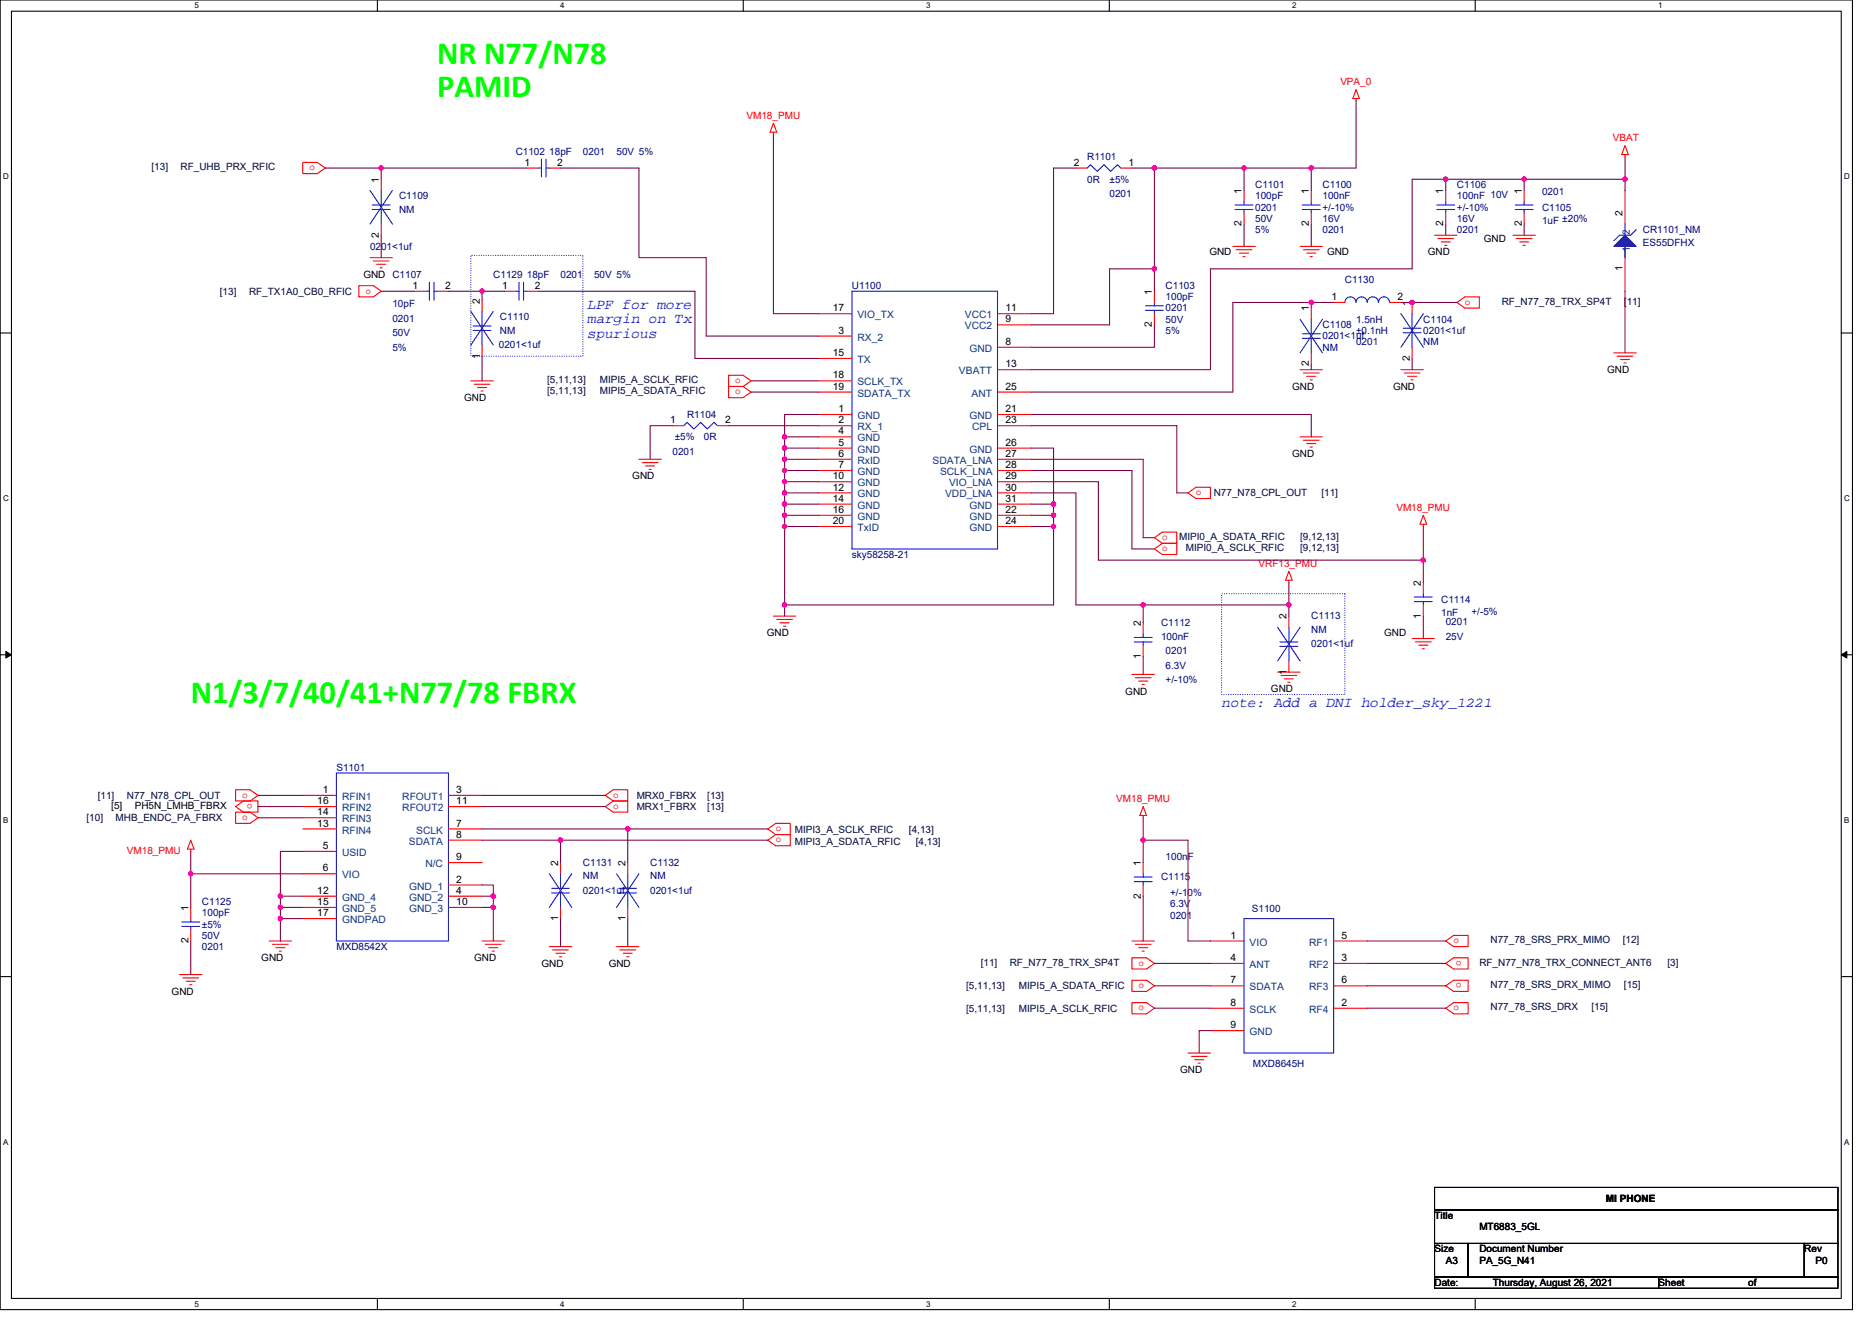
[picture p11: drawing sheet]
<svg xmlns="http://www.w3.org/2000/svg" width="297mm" height="210mm" viewBox="0 0 297 210" stroke-linecap="round" stroke-linejoin="round" font-family="sans-serif">
<path d="M0 0h293.9v207.9h-293.9zM1.8 1.8h290.4v204.3h-290.4z" fill="none" stroke="#000" stroke-width=".17"/>
<g fill="#fff">
<path d="M30.8 .2h.7v1.4h-.7z"/>
<path d="M30.8 206.3h.7v1.4h-.7z"/>
</g>
<path d="M59.9 0v1.8M59.9 206.1v1.8" fill="none" stroke="#000" stroke-width=".17"/>
<g fill="#fff">
<path d="M88.9 .2h.7v1.4h-.7z"/>
<path d="M88.9 206.3h.7v1.4h-.7z"/>
</g>
<path d="M117.9 0v1.8M117.9 206.1v1.8" fill="none" stroke="#000" stroke-width=".17"/>
<g fill="#fff">
<path d="M147 .2h.7v1.4h-.7z"/>
<path d="M147 206.3h.7v1.4h-.7z"/>
</g>
<path d="M176 0v1.8M176 206.1v1.8" fill="none" stroke="#000" stroke-width=".17"/>
<g fill="#fff">
<path d="M205 .2h.7v1.4h-.7z"/>
<path d="M205 206.3h.7v1.4h-.7z"/>
</g>
<path d="M234.1 0v1.8M234.1 206.1v1.8" fill="none" stroke="#000" stroke-width=".17"/>
<g fill="#fff">
<path d="M263.1 .2h.7v1.4h-.7z"/>
<path d="M.5 27.3h.9v1.4h-.9z"/>
<path d="M292.6 27.3h.9v1.4h-.9z"/>
<path d="M.5 78.4h.9v1.4h-.9z"/>
<path d="M292.6 78.4h.9v1.4h-.9z"/>
</g>
<path d="M0 52.9h1.8M292.2 52.9h1.7" fill="none" stroke="#000" stroke-width=".17"/>
<g fill="#fff">
<path d="M.5 129.5h.8v1.4h-.8z"/>
<path d="M292.6 129.5h.9v1.4h-.9z"/>
</g>
<path d="M0 103.9h1.8M292.2 103.9h1.7" fill="none" stroke="#000" stroke-width=".17"/>
<path d="M.9 103.4l.9 .5-.9 .5zM292.2 103.9l.8-.5v1z" fill="#000" stroke="#000" stroke-width=".16"/>
<g fill="#fff">
<path d="M.5 180.5h.8v1.4h-.8z"/>
<path d="M292.6 180.5h.9v1.4h-.9z"/>
</g>
<path d="M0 155h1.8M292.2 155h1.7M227.6 188.5h64v3.5h-64zM227.6 192h64v5.4h-64zM227.6 197.4h5.4v5.3h-5.4zM233 197.4h53.3v5.3h-53.3zM286.3 197.4h5.3v5.3h-5.3zM227.6 202.7h35.6v1.8h-35.6zM263.2 202.7h28.4v1.8h-28.4z" fill="none" stroke="#000" stroke-width=".17"/>
<path d="M74.7 40.5h17.8v16h-17.8zM193.8 94.2h19.6v16h-19.6z" fill="none" stroke="#00f" stroke-width=".17" stroke-dasharray="0 .3"/>
<g fill="none" stroke="#f00" stroke-width=".17">
<path d="M122.7 19.6l.6 1.4h-1.1zM215.2 14.2l.5 1.4h-1.1zM215.2 15.6v.4M48 25.8h2.4l1.2 .9-1.2 .9h-2.4zM60.5 28.4v1.8M60.5 35.6v1.7M83.6 26.7h1.8M87.2 26.7h1.7M122.7 21v.3M170.7 26.7h1.8M177.8 26.7h1.8M195.6 39.1h3.6"/>
<path d="M196.1 39.6h2.5M197.4 30.2v1.8M197.4 33.8v1.8M206.3 39.1h3.5M206.8 39.6h2.5M208.1 30.2v1.8M208.1 33.8v1.8M227.6 37.3h3.6M228.2 37.9h2.4M228.7 38.4h1.4M229.2 38.9h.4M229.4 30.2v1.8"/>
<path d="M229.4 33.8v1.8M240.1 37.3h3.5M240.6 37.9h2.5M241.1 38.4h1.5M241.7 38.9h.3M241.8 30.2v1.8M241.8 33.8v1.8M257.8 23.1l.6 1.4h-1.1zM257.8 24.5v.4M257.8 30.2v5.4M56.9 45.3h2.3l1.3 .9-1.3 .9h-2.3zM58.7 40.9h3.6"/>
<path d="M59.2 41.4h2.5M59.8 42h1.4M60.3 42.5h.4M65.8 46.2h1.8M69.4 46.2h1.8M76.5 54.8v1.7M76.5 47.6v1.8M80 46.2h1.8M83.6 46.2h1.8M115.6 59.6h2.3l1.3 .9-1.3 .8h-2.3zM129.8 53.3h5.4M129.8 56.9h5.4"/>
<path d="M129.8 49.8h5.4M158.3 55.1h5.3M158.3 51.6h5.3M158.3 49.8h5.3M158.3 58.7h5.3M183.2 46.2v1.8M183.2 49.8v1.8M196.7 40.2h1.4M197.2 40.7h.4M206.3 58.7h3.5M206.8 59.2h2.5M207.3 59.7h1.5"/>
<path d="M207.3 40.2h1.5M207.9 40.7h.3M208.1 48.9v1.8M208.1 56v1.8M211.6 48h1.8M220.5 48h1.8M222.3 58.7h3.5M222.8 59.2h2.5M223.3 59.7h1.5M224.1 48v1.8M224.1 55.1v1.8M231.2 48l1.2-.9h2.3v1.8h-2.3z"/>
<path d="M256.1 56h3.5M256.6 56.5h2.5M257.1 57.1h1.5M257.7 57.6h.3M257.8 40.9v5.3M74.7 60.5h3.6M75.2 61h2.5M75.8 61.5h1.4M76.3 62.1h.4M101.4 72.9h3.5M101.9 73.4h2.5M102.4 74h1.5"/>
<path d="M103 74.5h.3M106.7 67.6h1.8M113.8 67.6h1.8M115.6 61.3h2.3l1.3 .9-1.3 .9h-2.3zM129.8 67.6h5.4M129.8 65.8h5.4M129.8 69.3h5.4M129.8 71.1h5.4M129.8 72.9h5.4M129.8 74.7h5.4M129.8 76.5h5.4M129.8 78.2h5.4"/>
<path d="M129.8 62.2h5.4M129.8 60.5h5.4M158.3 65.8h5.3M158.3 67.6h5.3M158.3 62.2h5.3M158.3 71.1h5.3M158.3 72.9h5.3M158.3 76.5h5.3M158.3 78.2h5.3M158.3 74.7h5.3M188.5 78.2l1.3-.9h2.3v1.8h-2.3zM206.3 69.3h3.5"/>
<path d="M206.8 69.9h2.5M207.3 70.4h1.5M207.9 60.3h.3M207.9 71h.3M223.9 60.3h.3M122.7 97.8h3.6M123.3 98.3h2.4M123.8 98.8h1.4M124.3 99.4h.4M129.8 80h5.4M129.8 81.8h5.4M129.8 83.6h5.4"/>
<path d="M158.3 81.8h5.3M158.3 83.6h5.3M158.3 80h5.3M181.4 98.8v1.8M183.2 85.3l1.2-.8h2.3v1.7h-2.3zM183.2 87.1l1.2-.9h2.3v1.8h-2.3zM204.5 90.7l.5 1.4h-1zM204.5 92.1v.4M204.5 97.8v1.8M225.8 81.8l.6 1.4h-1.1zM225.8 83.2v.4M225.8 96v1.8"/>
<path d="M225.8 92.5v1.7M179.6 107h3.6M180.1 107.6h2.5M180.7 108.1h1.4M181.2 108.6h.4M181.4 102.4v1.8M202.7 106.7h3.6M203.3 107.2h2.5M203.8 107.7h1.4M204.3 108.3h.4M204.5 104.9v1.8M224.1 101.3h3.5"/>
<path d="M224.6 101.9h2.5M225.1 102.4h1.5M225.7 103h.3M30.3 133.3l.5 1.5h-1.1zM30.3 134.8v.3M37.4 128l1.2-.9h2.3v1.8h-2.3zM37.4 128.9h2.3l1.2 .9-1.2 .9h-2.3zM37.4 125.3h2.3l1.2 .9-1.2 .9h-2.3zM48 126.2h5.4M48 135.1h5.4M48 138.7h5.4M48 131.6h5.4"/>
<path d="M48 129.8h5.4M48 128h5.4M71.2 126.2h5.3M71.2 131.6h5.3M71.2 133.3h5.3M71.2 136.9h5.3M71.2 128h5.3M88.9 136.9v1.8M96.1 126.2l1.2-.9h2.3v1.8h-2.3zM96.1 128l1.2-.9h2.3v1.8h-2.3zM99.6 136.9v1.8M121.8 133.3l1.3-.8h2.3v1.7h-2.3z"/>
<path d="M121.8 131.6l1.3-.9h2.3v1.8h-2.3zM181.4 128l.5 1.4h-1zM181.4 129.4v.4M181.4 136.9v1.8M28.5 154.7h3.5M29 155.2h2.5M29.5 155.7h1.5M30.1 156.3h.3M30.3 144v1.8M30.3 147.6v1.8M42.7 149.4h3.6M43.2 149.9h2.5"/>
<path d="M43.8 150.4h1.4M44.3 151h.4M48 142.2h5.4M48 144h5.4M48 145.8h5.4M71.2 140.5h5.3M71.2 142.2h5.3M71.2 144h5.3M76.5 149.4h3.5M77 149.9h2.5M77.6 150.4h1.4M78.1 151h.3"/>
<path d="M87.2 150.2h3.5M87.7 150.8h2.5M88.2 151.3h1.5M88.8 151.8h.3M88.9 144v1.8M97.8 150.2h3.6M98.4 150.8h2.5M98.9 151.3h1.4M99.4 151.8h.4M99.6 144v1.8M179.6 149.4h3.6M179.6 155.6h2.3l1.3 .9-1.3 .9h-2.3z"/>
<path d="M179.6 159.1h2.3l1.3 .9-1.3 .9h-2.3zM179.6 152h2.3l1.3 .9-1.3 .9h-2.3zM180.1 149.9h2.5M180.7 150.4h1.4M181.2 151h.4M181.4 140.5v1.7M192.1 149.4h5.3M192.1 152.9h5.3M192.1 156.5h5.3M211.6 152.9h5.4M211.6 149.4h5.4M211.6 156.5h5.4"/>
<path d="M229.4 149.4l1.2-.9h2.4v1.7h-2.4zM229.4 156.5l1.2-.9h2.4v1.8h-2.4zM229.4 152.9l1.2-.9h2.4v1.8h-2.4zM188.5 167.1h3.6M189 167.7h2.5M189.6 168.2h1.4M190.1 168.7h.4M192.1 160h5.3M192.1 163.6h5.3M211.6 160h5.4M229.4 160l1.2-.9h2.4v1.8h-2.4z"/>
</g>
<g fill="none" stroke="#00f" stroke-width=".17">
<path d="M58.7 30.2l3.6 5.4M59.1 32.5h2.8M59.1 33.3h2.8M60.5 30.2v2.3M60.5 33.3v2.3M62.3 30.2l-3.6 5.4M85.4 26.7h.5M85.9 25.3v2.8M86.6 25.3v2.8M86.6 26.7h.6M172.5 26.7l.5-.6 1.1 1.1 1.1-1.1 1 1.1 1.1-1.1 .5 .6M196 32.5h2.8"/>
<path d="M196 33.3h2.8M197.4 32v.5M197.4 33.3v.5M206.6 32.5h2.9M206.6 33.3h2.9M208.1 32v.5M208.1 33.3v.5M228 32.5h2.8M228 33.3h2.8M229.4 32v.5M229.4 33.3v.5M240.4 32.5h2.9"/>
<path d="M240.4 33.3h2.9M241.8 32v.5M241.8 33.3v.5M257.8 35.6v1.7M257.8 39.1v1.8M259.6 36.4l-.9 .9h-1.7l-.9 .9M67.6 46.2h.5M68.1 44.8v2.8M68.9 44.8v2.8M68.9 46.2h.5M74.7 49.4l3.6 5.4M75.1 52.5h2.8"/>
<path d="M75.1 51.7h2.8M76.5 52.5v2.3M76.5 49.4v2.3M78.3 49.4l-3.6 5.4M81.8 46.2h.6M82.4 44.8v2.8M83.1 44.8v2.8M83.1 46.2h.5M135.2 46.2h23.1v40.9h-23.1zM181.8 48.5h2.8M181.8 49.3h2.8M183.2 48v.5"/>
<path d="M183.2 49.3v.5M206.3 50.7l3.5 5.3M206.6 53h2.9M206.6 53.7h2.9M208.1 50.7v2.3M208.1 53.7v2.3M209.8 50.7l-3.5 5.3M213.4 48a.88 .88 0 0 1 .9-.9 .88 .88 0 0 1 .9 .9 .89 .89 0 0 1 .8-.9 .89 .89 0 0 1 .9 .9 .89 .89 0 0 1 .9-.9 .89 .89 0 0 1 .9 .9M218.7 48a.88 .88 0 0 1 .9-.9 .88 .88 0 0 1 .9 .9M222.3 49.8l3.5 5.3M222.6 52.1h2.9M222.6 52.8h2.9"/>
<path d="M224.1 49.8v2.3M224.1 52.8v2.3M225.8 49.8l-3.5 5.3M108.5 67.6l.5-.6 1.1 1.1 1.1-1.1 1 1.1 1.1-1.1 .5 .6M202.7 99.6l3.6 5.3M204.5 99.6v2.3M206.3 99.6l-3.6 5.3M224.4 95.5h2.9M224.4 94.8h2.9M225.8 95.5v.5M225.8 94.2v.6M180 101.9h2.8"/>
<path d="M180 101.2h2.8M181.4 101.9v.5M181.4 100.6v.6M203.1 102.6h2.8M203.1 101.9h2.8M204.5 102.6v2.3M53.4 122.7h17.8v26.7h-17.8zM87.2 138.7l3.5 5.3M88.9 138.7v2.3M90.7 138.7l-3.5 5.3M97.8 138.7l3.6 5.3M99.6 138.7v2.3"/>
<path d="M101.4 138.7l-3.6 5.3M180 139.2h2.8M180 139.9h2.8M181.4 138.7v.5M181.4 139.9v.6M28.8 146.3h2.9M28.8 147h2.9M30.3 145.8v.5M30.3 147v.6M87.5 141.7h2.9M87.5 141h2.9M88.9 141.7v2.3"/>
<path d="M98.2 141.7h2.8M98.2 141h2.8M99.6 141.7v2.3M197.4 145.8h14.2v21.3h-14.2z"/>
</g>
<path d="M256.1 39.1l1.7-1.8 1.8 1.8z" fill-rule="evenodd" fill="#00f" stroke="#00f" stroke-width=".17"/>
<g fill="none" stroke="#800040" stroke-width=".17">
<path d="M215.2 16v10.7h-7.1M51.6 26.7h8.9M60.5 26.7v1.7M60.5 26.7h23.1M60.5 37.3v3.6M88.9 26.7h12.5v14.2h10.7v12.4h17.7M122.7 21.3v28.5h7.1M170.7 26.7h-3.5v23.1h-3.6M179.6 26.7h3.6M183.2 26.7v16M183.2 26.7h14.2M197.4 26.7h10.7"/>
<path d="M197.4 35.6v3.5M197.4 26.7v3.5M208.1 35.6v3.5M208.1 26.7v3.5M229.4 35.6v1.7M229.4 28.4v1.8M229.4 28.4h-5.3v14.3h-32v16h-28.5M229.4 28.4h12.4M241.8 28.4h16M241.8 35.6v1.7M241.8 28.4v1.8M257.8 24.9v3.5"/>
<path d="M257.8 28.4v1.8M60.5 46.2h5.3M71.2 46.2h5.3M76.5 46.2v1.4M76.5 56.5v4M76.5 46.2h3.5M85.4 46.2h24.9v10.7h19.5M183.2 42.7h-7.1v8.9h-12.5M183.2 51.6v3.5h-19.6M183.2 42.7v3.5M208.1 48h3.5M208.1 57.8v.9"/>
<path d="M208.1 48v.9M208.1 48h-12.5v14.2h-32M222.3 48h8.9M224.1 56.9v1.8M257.8 46.2v9.8M106.7 67.6h-3.5v5.3M115.6 67.6h14.2M119.2 60.5h10.6M119.2 62.2h10.6M124.5 69.3h5.3M124.5 72.9h5.3M124.5 71.1h5.3"/>
<path d="M124.5 74.7h5.3M124.5 76.5h5.3M124.5 78.2h5.3M124.5 69.3v1.8M124.5 72.9v1.8M124.5 71.1v1.8M124.5 74.7v1.8M124.5 76.5v1.7M124.5 78.2v1.8M129.8 65.8h-5.3v3.5M163.6 72.9h17.8v12.4h1.8M163.6 67.6h23.1v10.6h1.8"/>
<path d="M163.6 65.8h44.5v3.5M163.6 78.2h7.1v17.8h10.7M163.6 74.7h16v12.4h3.6M163.6 71.1h3.6v8.9M163.6 76.5h10.7v12.4h51.5M124.5 80h5.3M124.5 81.8h5.3M124.5 80v1.8M124.5 81.8v1.8M124.5 96v1.8M129.8 83.6h-5.3v12.4M163.6 80h3.6"/>
<path d="M163.6 81.8h3.6M163.6 83.6h3.6M167.2 83.6v12.4h-42.7M167.2 80v1.8M167.2 81.8v1.8M181.4 96v2.8M181.4 96h23.1M204.5 92.5v3.5M204.5 96v1.8M225.8 83.6v5.3M225.8 97.8v3.5M225.8 88.9v3.6"/>
<path d="M181.4 104.2v2.8M30.3 138.7h17.7M30.3 135.1v3.6M30.3 138.7v5.3M40.9 128h7.1M40.9 129.8h7.1M40.9 126.2h7.1M48 135.1h-3.5v7.1M76.5 133.3h12.4M76.5 131.6h23.1M76.5 126.2h19.6M76.5 128h19.6"/>
<path d="M88.9 133.3h32.9M88.9 133.3v3.6M121.8 131.6h-22.2v5.3M181.4 133.3h7.1v16.1h3.6M181.4 133.3v3.6M181.4 129.8v3.5M30.3 149.4v5.3M48 142.2h-3.5v1.8M48 144h-3.5v1.8M48 145.8h-3.5v3.6M76.5 140.5h1.8v1.7M76.5 142.2h1.8v1.8"/>
<path d="M76.5 144h1.8M78.3 144v5.4M88.9 145.8v4.4M99.6 145.8v4.4M181.4 142.2v7.2M183.2 152.9h8.9M183.2 156.5h8.9M217 149.4h12.4M217 152.9h12.4M217 156.5h12.4M183.2 160h8.9M192.1 163.6h-1.8v3.5"/>
<path d="M217 160h12.4"/>
</g>
<g fill="#f0f" stroke="#f0f" stroke-width=".17">
<circle cx="225.8" cy="88.9" r=".35"/>
<circle cx="76.5" cy="46.2" r=".35"/>
<circle cx="257.8" cy="28.4" r=".35"/>
<circle cx="241.8" cy="28.4" r=".35"/>
<circle cx="229.4" cy="28.4" r=".35"/>
<circle cx="204.5" cy="96" r=".35"/>
<circle cx="181.4" cy="96" r=".35"/>
<circle cx="124.5" cy="69.3" r=".35"/>
<circle cx="124.5" cy="96" r=".35"/>
<circle cx="167.2" cy="80" r=".35"/>
<circle cx="124.5" cy="71.1" r=".35"/>
<circle cx="124.5" cy="72.9" r=".35"/>
<circle cx="124.5" cy="76.4" r=".35"/>
<circle cx="124.5" cy="74.7" r=".35"/>
<circle cx="124.5" cy="80" r=".35"/>
<circle cx="124.5" cy="78.2" r=".35"/>
<circle cx="124.5" cy="81.8" r=".35"/>
<circle cx="124.5" cy="83.6" r=".35"/>
<circle cx="167.2" cy="81.8" r=".35"/>
<circle cx="167.2" cy="83.6" r=".35"/>
<circle cx="197.4" cy="26.7" r=".35"/>
<circle cx="183.2" cy="42.7" r=".35"/>
<circle cx="183.2" cy="26.7" r=".35"/>
<circle cx="208.1" cy="26.7" r=".35"/>
<circle cx="224.1" cy="48" r=".35"/>
<circle cx="208.1" cy="48" r=".35"/>
<circle cx="78.3" cy="144" r=".35"/>
<circle cx="30.3" cy="138.7" r=".35"/>
<circle cx="78.3" cy="142.2" r=".35"/>
<circle cx="44.5" cy="142.2" r=".35"/>
<circle cx="44.5" cy="144" r=".35"/>
<circle cx="44.5" cy="145.8" r=".35"/>
<circle cx="60.5" cy="26.7" r=".35"/>
<circle cx="181.4" cy="133.3" r=".35"/>
<circle cx="88.9" cy="133.3" r=".35"/>
<circle cx="99.6" cy="131.6" r=".35"/>
</g>
<g font-size="5.1" fill="#0f0">
<text x="69.4" y="10.2">NR N77/N78</text>
<text x="69.4" y="15.4">PAMID</text>
<text x="30.3" y="111.6">N1/3/7/40/41+N77/78 FBRX</text>
</g>
<g font-size="2.3" fill="#00f">
<text x="93.2" y="49">LPF for more</text>
<text x="93.2" y="51.3">margin on Tx</text>
<text x="93.2" y="53.6">spurious</text>
<text x="193.8" y="112.1">note: Add a DNI holder_sky_1221</text>
</g>
<g font-size="1.6" fill="#f00">
<text x="212.7" y="13.5">VPA_0</text>
<text x="118.4" y="18.8">VM18_PMU</text>
<text x="255.9" y="22.4">VBAT</text>
<text x="49.1" y="27">o</text>
<text x="58" y="46.6">o</text>
<text x="232.4" y="48.4">o</text>
<text x="116.7" y="62.6">o</text>
<text x="116.7" y="60.8">o</text>
<text x="189.8" y="78.6">o</text>
<text x="221.6" y="81.1">VM18_PMU</text>
<text x="184.4" y="85.7">o</text>
<text x="184.4" y="87.5">o</text>
<text x="199.7" y="90">VRF13_PMU</text>
<text x="38.4" y="130.2">o</text>
<text x="38.4" y="126.6">o</text>
<text x="40" y="127.6" transform="rotate(180 40 127.6)">o</text>
<text x="97.3" y="126.6">o</text>
<text x="97.3" y="128.4">o</text>
<text x="123.1" y="131.9">o</text>
<text x="177.1" y="127.3">VM18_PMU</text>
<text x="20.1" y="135.5">VM18_PMU</text>
<text x="123.1" y="133.7">o</text>
<text x="230.6" y="149.7">o</text>
<text x="180.7" y="153.3">o</text>
<text x="231.9" y="152.5" transform="rotate(180 231.9 152.5)">o</text>
<text x="180.7" y="156.8">o</text>
<text x="180.7" y="160.4">o</text>
<text x="230.6" y="160.4">o</text>
<text x="231.9" y="156" transform="rotate(180 231.9 156)">o</text>
</g>
<g font-size="1.6" fill="#000040">
<text x="24" y="27">[13]</text>
<text x="28.7" y="27">RF_UHB_PRX_RFIC</text>
<text x="34.9" y="46.8">[13]</text>
<text x="39.5" y="46.8">RF_TX1A0_CB0_RFIC</text>
<text x="238.3" y="48.4">RF_N77_78_TRX_SP4T</text>
<text x="257.7" y="48.4">[11]</text>
<text x="86.8" y="62.6">[5,11,13]</text>
<text x="86.8" y="60.8">[5,11,13]</text>
<text x="95.2" y="62.6">MIPI5_A_SDATA_RFIC</text>
<text x="95.2" y="60.8">MIPI5_A_SCLK_RFIC</text>
<text x="192.6" y="78.8">N77_N78_CPL_OUT</text>
<text x="209.7" y="78.8">[11]</text>
<text x="187.1" y="85.7">MIPI0_A_SDATA_RFIC</text>
<text x="188.1" y="87.5">MIPI0_A_SCLK_RFIC</text>
<text x="206.3" y="87.5">[9,12,13]</text>
<text x="206.3" y="85.7">[9,12,13]</text>
<text x="13.7" y="130.3">[10]</text>
<text x="15.5" y="126.8">[11]</text>
<text x="18.3" y="130.3">MHB_ENDC_PA_FBRX</text>
<text x="20.1" y="126.8">N77_N78_CPL_OUT</text>
<text x="101" y="126.8">MRX0_FBRX</text>
<text x="101" y="128.5">MRX1_FBRX</text>
<text x="112.2" y="126.8">[13]</text>
<text x="112.2" y="128.5">[13]</text>
<text x="126.1" y="134">MIPI3_A_SDATA_RFIC</text>
<text x="126.1" y="132.3">MIPI3_A_SCLK_RFIC</text>
<text x="144.2" y="132.3">[4,13]</text>
<text x="145.3" y="134">[4,13]</text>
<text x="236.5" y="149.7">N77_78_SRS_PRX_MIMO</text>
<text x="257.5" y="149.7">[12]</text>
<text x="155.6" y="153.3">[11]</text>
<text x="160.2" y="153.3">RF_N77_78_TRX_SP4T</text>
<text x="234.7" y="153.3">RF_N77_N78_TRX_CONNECT_ANT6</text>
<text x="264.6" y="153.3">[3]</text>
<text x="153.3" y="157">[5,11,13]</text>
<text x="153.3" y="160.5">[5,11,13]</text>
<text x="161.7" y="157">MIPI5_A_SDATA_RFIC</text>
<text x="161.7" y="160.5">MIPI5_A_SCLK_RFIC</text>
<text x="236.5" y="156.8">N77_78_SRS_DRX_MIMO</text>
<text x="236.5" y="160.4">N77_78_SRS_DRX</text>
<text x="252.5" y="160.4">[15]</text>
<text x="257.7" y="156.8">[15]</text>
</g>
<g font-size="1.6">
<text x="60.1" y="29" transform="rotate(-90 60.1 29)">1</text>
<text x="83.2" y="26.3">1</text>
<text x="88.4" y="26.3">2</text>
<text x="170.4" y="26.3">2</text>
<text x="179.1" y="26.3">1</text>
<text x="197" y="35.9" transform="rotate(-90 197 35.9)">2</text>
<text x="197" y="30.8" transform="rotate(-90 197 30.8)">1</text>
<text x="207.7" y="35.9" transform="rotate(-90 207.7 35.9)">2</text>
<text x="207.7" y="30.8" transform="rotate(-90 207.7 30.8)">1</text>
<text x="229" y="35.9" transform="rotate(-90 229 35.9)">2</text>
<text x="229" y="30.8" transform="rotate(-90 229 30.8)">1</text>
<text x="241.5" y="35.9" transform="rotate(-90 241.5 35.9)">2</text>
<text x="241.5" y="30.8" transform="rotate(-90 241.5 30.8)">1</text>
<text x="257.5" y="34.3" transform="rotate(-90 257.5 34.3)">2</text>
<text x="60.1" y="37.7" transform="rotate(-90 60.1 37.7)">2</text>
<text x="191.9" y="40.5">GND</text>
<text x="210.6" y="40.5">GND</text>
<text x="226.6" y="40.5">GND</text>
<text x="235.5" y="38.4">GND</text>
<text x="57.7" y="44.1">GND C1107</text>
<text x="65.5" y="45.8">1</text>
<text x="70.6" y="45.8">2</text>
<text x="79.7" y="45.8">1</text>
<text x="84.9" y="45.8">2</text>
<text x="182.8" y="46.8" transform="rotate(-90 182.8 46.8)">1</text>
<text x="211.3" y="47.6">1</text>
<text x="221.8" y="47.6">2</text>
<text x="257.5" y="43.1" transform="rotate(-90 257.5 43.1)">1</text>
<text x="76.1" y="48.2" transform="rotate(-90 76.1 48.2)">2</text>
<text x="132.1" y="49.4">17</text>
<text x="133" y="53">3</text>
<text x="159.5" y="51.2">9</text>
<text x="159.5" y="49.4">11</text>
<text x="182.8" y="51.9" transform="rotate(-90 182.8 51.9)">2</text>
<text x="207.7" y="49.4" transform="rotate(-90 207.7 49.4)">1</text>
<text x="223.7" y="48.5" transform="rotate(-90 223.7 48.5)">1</text>
<text x="76.1" y="56.9" transform="rotate(-90 76.1 56.9)">1</text>
<text x="132.1" y="56.5">15</text>
<text x="159.5" y="58.3">13</text>
<text x="159.5" y="54.7">8</text>
<text x="207.7" y="58.2" transform="rotate(-90 207.7 58.2)">2</text>
<text x="223.7" y="57.3" transform="rotate(-90 223.7 57.3)">2</text>
<text x="255" y="59.2">GND</text>
<text x="73.7" y="63.6">GND</text>
<text x="132.1" y="61.8">19</text>
<text x="132.1" y="60.1">18</text>
<text x="133" y="65.4">1</text>
<text x="159.5" y="65.4">21</text>
<text x="159.5" y="61.8">25</text>
<text x="205" y="61.9">GND</text>
<text x="221" y="61.9">GND</text>
<text x="106.4" y="67.2">1</text>
<text x="115.1" y="67.2">2</text>
<text x="133" y="67.2">2</text>
<text x="133" y="69">4</text>
<text x="133" y="70.7">5</text>
<text x="159.5" y="67.2">23</text>
<text x="159.5" y="70.7">26</text>
<text x="100.3" y="76.1">GND</text>
<text x="132.1" y="76.1">10</text>
<text x="132.1" y="77.9">12</text>
<text x="133" y="72.5">6</text>
<text x="133" y="74.3">7</text>
<text x="159.5" y="74.3">28</text>
<text x="159.5" y="77.9">30</text>
<text x="159.5" y="76.1">29</text>
<text x="159.5" y="72.5">27</text>
<text x="205" y="72.5">GND</text>
<text x="132.1" y="79.6">14</text>
<text x="132.1" y="81.4">16</text>
<text x="132.1" y="83.2">20</text>
<text x="159.5" y="81.4">22</text>
<text x="159.5" y="83.2">24</text>
<text x="159.5" y="79.6">31</text>
<text x="225.5" y="93" transform="rotate(-90 225.5 93)">2</text>
<text x="121.7" y="101">GND</text>
<text x="181" y="99.4" transform="rotate(-90 181 99.4)">2</text>
<text x="204.1" y="98.3" transform="rotate(-90 204.1 98.3)">2</text>
<text x="219.6" y="101">GND</text>
<text x="225.5" y="98.2" transform="rotate(-90 225.5 98.2)">1</text>
<text x="181" y="104.6" transform="rotate(-90 181 104.6)">1</text>
<text x="204.1" y="107.1" transform="rotate(-90 204.1 107.1)">1</text>
<text x="178.6" y="110.2">GND</text>
<text x="201.7" y="109.9">GND</text>
<text x="51.2" y="125.9">1</text>
<text x="72.4" y="125.9">3</text>
<text x="17.6" y="128.4">[5]</text>
<text x="21.4" y="128.4">PH5N_LMHB_FBRX</text>
<text x="50.4" y="131.2">13</text>
<text x="50.4" y="129.4">14</text>
<text x="50.4" y="127.6">16</text>
<text x="72.4" y="131.2">7</text>
<text x="72.4" y="127.6">11</text>
<text x="51.2" y="134.7">5</text>
<text x="72.4" y="133">8</text>
<text x="72.4" y="136.5">9</text>
<text x="88.6" y="137.4" transform="rotate(-90 88.6 137.4)">2</text>
<text x="99.2" y="137.4" transform="rotate(-90 99.2 137.4)">2</text>
<text x="181" y="137.4" transform="rotate(-90 181 137.4)">1</text>
<text x="50.4" y="141.9">12</text>
<text x="50.4" y="143.6">15</text>
<text x="51.2" y="138.3">6</text>
<text x="72.4" y="140.1">2</text>
<text x="72.4" y="141.9">4</text>
<text x="72.4" y="143.6">10</text>
<text x="181" y="142.6" transform="rotate(-90 181 142.6)">2</text>
<text x="29.9" y="149.7" transform="rotate(-90 29.9 149.7)">2</text>
<text x="29.9" y="144.5" transform="rotate(-90 29.9 144.5)">1</text>
<text x="50.4" y="145.4">17</text>
<text x="88.6" y="146.2" transform="rotate(-90 88.6 146.2)">1</text>
<text x="99.2" y="146.2" transform="rotate(-90 99.2 146.2)">1</text>
<text x="195.3" y="149">1</text>
<text x="212.9" y="149">5</text>
<text x="41.5" y="152.5">GND</text>
<text x="75.2" y="152.5">GND</text>
<text x="85.9" y="153.4">GND</text>
<text x="96.6" y="153.4">GND</text>
<text x="195.3" y="152.5">4</text>
<text x="212.9" y="152.5">3</text>
<text x="27.2" y="157.9">GND</text>
<text x="195.3" y="156.1">7</text>
<text x="195.3" y="159.6">8</text>
<text x="212.9" y="159.6">2</text>
<text x="212.9" y="156.1">6</text>
<text x="195.3" y="163.2">9</text>
<text x="187.3" y="170.3">GND</text>
<text x="254.8" y="190.8">MI PHONE</text>
<text x="227.6" y="193.4">Title</text>
<text x="234.7" y="195.2">MT6883_5GL</text>
<text x="227.6" y="198.8">Size</text>
<text x="229.4" y="200.6">A3</text>
<text x="234.7" y="198.8">Document Number</text>
<text x="234.7" y="200.6">PA_5G_N41</text>
<text x="286.3" y="198.8">Rev</text>
<text x="288.1" y="200.6">P0</text>
<text x="227.6" y="204.1">Date:</text>
<text x="236.9" y="204.1">Thursday, August 26, 2021</text>
<text x="263.2" y="204.1">Sheet</text>
<text x="277.4" y="204.1">of</text>
</g>
<g font-size="1.6" fill="#000080">
<text x="81.8" y="24.5">C1102 18pF</text>
<text x="92.5" y="24.5">0201</text>
<text x="97.8" y="24.5">50V 5%</text>
<text x="172.5" y="25.4">R1101</text>
<text x="172.5" y="29">0R</text>
<text x="176.1" y="29">±5%</text>
<text x="199.2" y="29.9">C1101</text>
<text x="209.8" y="29.9">C1100</text>
<text x="231.2" y="29.9">C1106</text>
<text x="63.3" y="31.6">C1109</text>
<text x="63.3" y="33.8">NM</text>
<text x="176.1" y="31.3">0201</text>
<text x="199.2" y="31.6">100pF</text>
<text x="199.2" y="33.4">0201</text>
<text x="199.2" y="35.2">50V</text>
<text x="209.8" y="31.6">100nF</text>
<text x="209.8" y="35.2">16V</text>
<text x="209.8" y="33.4">+/-10%</text>
<text x="231.2" y="31.6">100nF 10V</text>
<text x="231.2" y="35.2">16V</text>
<text x="231.2" y="33.4">+/-10%</text>
<text x="244.7" y="33.4">C1105</text>
<text x="244.7" y="35.6">1uF ±20%</text>
<text x="244.7" y="30.9">0201</text>
<text x="58.7" y="39.6">0201&lt;1uf</text>
<text x="199.2" y="37">5%</text>
<text x="209.8" y="37">0201</text>
<text x="231.2" y="37">0201</text>
<text x="260.7" y="37">CR1101_NM</text>
<text x="260.7" y="39.1">ES55DFHX</text>
<text x="78.3" y="44.1">C1129 18pF</text>
<text x="88.9" y="44.1">0201</text>
<text x="94.3" y="44.1">50V 5%</text>
<text x="135.2" y="45.9">U1100</text>
<text x="185" y="45.9">C1103</text>
<text x="185" y="47.6">100pF</text>
<text x="213.4" y="45">C1130</text>
<text x="62.3" y="48.7">10pF</text>
<text x="62.3" y="51">0201</text>
<text x="62.3" y="53.3">50V</text>
<text x="79.3" y="50.8">C1110</text>
<text x="79.3" y="53">NM</text>
<text x="185" y="49.4">0201</text>
<text x="185" y="51.2">50V</text>
<text x="185" y="53">5%</text>
<text x="209.8" y="52.1">C1108</text>
<text x="209.8" y="53.9">0201&lt;1uf</text>
<text x="215.2" y="51.2">1.5nH</text>
<text x="215.2" y="53">±0.1nH</text>
<text x="225.8" y="51.2">C1104</text>
<text x="225.8" y="53">0201&lt;1uf</text>
<text x="62.3" y="55.6">5%</text>
<text x="79.2" y="55.3">0201&lt;1uf</text>
<text x="209.8" y="55.6">NM</text>
<text x="215.2" y="54.8">0201</text>
<text x="225.8" y="54.8">NM</text>
<text x="107.1" y="69.9">±5%</text>
<text x="109" y="66.3">R1104</text>
<text x="111.7" y="69.9">0R</text>
<text x="106.7" y="72.2">0201</text>
<text x="135.2" y="88.5">sky58258-21</text>
<text x="228.7" y="95.7">C1114</text>
<text x="184.2" y="99.4">C1112</text>
<text x="184.2" y="101.5">100nF</text>
<text x="208.1" y="98.3">C1113</text>
<text x="208.1" y="100.5">NM</text>
<text x="228.7" y="97.8">1nF</text>
<text x="229.4" y="99.2">0201</text>
<text x="229.4" y="101.5">25V</text>
<text x="233.5" y="97.6">+/-5%</text>
<text x="185" y="103.8">0201</text>
<text x="185" y="106.2">6.3V</text>
<text x="208.1" y="102.8">0201&lt;1uf</text>
<text x="185" y="108.5">+/-10%</text>
<text x="53.4" y="122.3">S1101</text>
<text x="92.5" y="137.4">C1131</text>
<text x="103.2" y="137.4">C1132</text>
<text x="185" y="136.5">100nF</text>
<text x="32" y="143.7">C1125</text>
<text x="92.5" y="139.6">NM</text>
<text x="92.5" y="141.9">0201&lt;1uf</text>
<text x="103.2" y="139.6">NM</text>
<text x="103.2" y="141.9">0201&lt;1uf</text>
<text x="184.2" y="139.7">C1115</text>
<text x="185.7" y="142.2">+/-10%</text>
<text x="32" y="145.4">100pF</text>
<text x="32" y="149">50V</text>
<text x="32" y="147.2">±5%</text>
<text x="185.7" y="145.8">0201</text>
<text x="185.7" y="144">6.3V</text>
<text x="198.6" y="144.7">S1100</text>
<text x="32" y="150.8">0201</text>
<text x="53.4" y="150.8">MXD8542X</text>
<text x="198.8" y="169.3">MXD8645H</text>
</g>
<g font-size="1.6" fill="#004080">
<text x="258.6" y="40" transform="rotate(-90 258.6 40)">1</text>
<text x="258.6" y="37.4" transform="rotate(-90 258.6 37.4)">2</text>
<text x="136.1" y="50.5">VIO_TX</text>
<text x="153.1" y="52.3">VCC2</text>
<text x="153.1" y="50.5">VCC1</text>
<text x="136.1" y="54.1">RX_2</text>
<text x="136.1" y="57.6">TX</text>
<text x="152.2" y="59.4">VBATT</text>
<text x="153.8" y="55.8">GND</text>
<text x="136.1" y="62.9">SDATA_TX</text>
<text x="136.1" y="61.2">SCLK_TX</text>
<text x="154.2" y="62.9">ANT</text>
<text x="136.1" y="68.3">RX_1</text>
<text x="136.1" y="66.5">GND</text>
<text x="136.1" y="70.1">GND</text>
<text x="136.1" y="71.8">GND</text>
<text x="153.8" y="66.5">GND</text>
<text x="153.8" y="71.8">GND</text>
<text x="154.3" y="68.3">CPL</text>
<text x="136.1" y="73.6">RxID</text>
<text x="136.1" y="75.4">GND</text>
<text x="136.1" y="77.2">GND</text>
<text x="148" y="73.6">SDATA_LNA</text>
<text x="149.2" y="75.4">SCLK_LNA</text>
<text x="150.6" y="77.2">VIO_LNA</text>
<text x="136.1" y="79">GND</text>
<text x="136.1" y="80.7">GND</text>
<text x="136.1" y="82.5">GND</text>
<text x="150" y="79">VDD_LNA</text>
<text x="153.8" y="82.5">GND</text>
<text x="153.8" y="80.7">GND</text>
<text x="136.1" y="84.3">TxID</text>
<text x="153.8" y="84.3">GND</text>
<text x="54.3" y="127">RFIN1</text>
<text x="54.3" y="130.5">RFIN3</text>
<text x="54.3" y="128.7">RFIN2</text>
<text x="63.8" y="127">RFOUT1</text>
<text x="63.8" y="128.7">RFOUT2</text>
<text x="54.3" y="135.8">USID</text>
<text x="54.3" y="132.3">RFIN4</text>
<text x="64.9" y="134.1">SDATA</text>
<text x="66.1" y="132.3">SCLK</text>
<text x="67.5" y="137.6">N/C</text>
<text x="54.3" y="139.4">VIO</text>
<text x="54.3" y="143">GND_4</text>
<text x="64.9" y="141.2">GND_1</text>
<text x="64.9" y="143">GND_2</text>
<text x="54.3" y="144.7">GND_5</text>
<text x="54.3" y="146.5">GNDPAD</text>
<text x="64.9" y="144.7">GND_3</text>
<text x="198.3" y="150.1">VIO</text>
<text x="198.3" y="153.6">ANT</text>
<text x="207.7" y="153.6">RF2</text>
<text x="207.7" y="150.1">RF1</text>
<text x="198.3" y="157.2">SDATA</text>
<text x="198.3" y="160.7">SCLK</text>
<text x="207.7" y="160.7">RF4</text>
<text x="207.7" y="157.2">RF3</text>
<text x="198.3" y="164.3">GND</text>
</g>
<g font-size="1.3">
<text x="30.8" y="1.3">5</text>
<text x="88.9" y="1.3">4</text>
<text x="147" y="1.3">3</text>
<text x="205" y="1.3">2</text>
<text x="263.1" y="1.3">1</text>
<text x=".5" y="28.4">D</text>
<text x="292.6" y="28.4">D</text>
<text x=".5" y="79.5">C</text>
<text x="292.6" y="79.5">C</text>
<text x=".5" y="130.6">B</text>
<text x="292.6" y="130.6">B</text>
<text x=".5" y="181.7">A</text>
<text x="292.6" y="181.7">A</text>
<text x="30.8" y="207.4">5</text>
<text x="88.9" y="207.4">4</text>
<text x="147" y="207.4">3</text>
<text x="205" y="207.4">2</text>
</g>
</svg>
